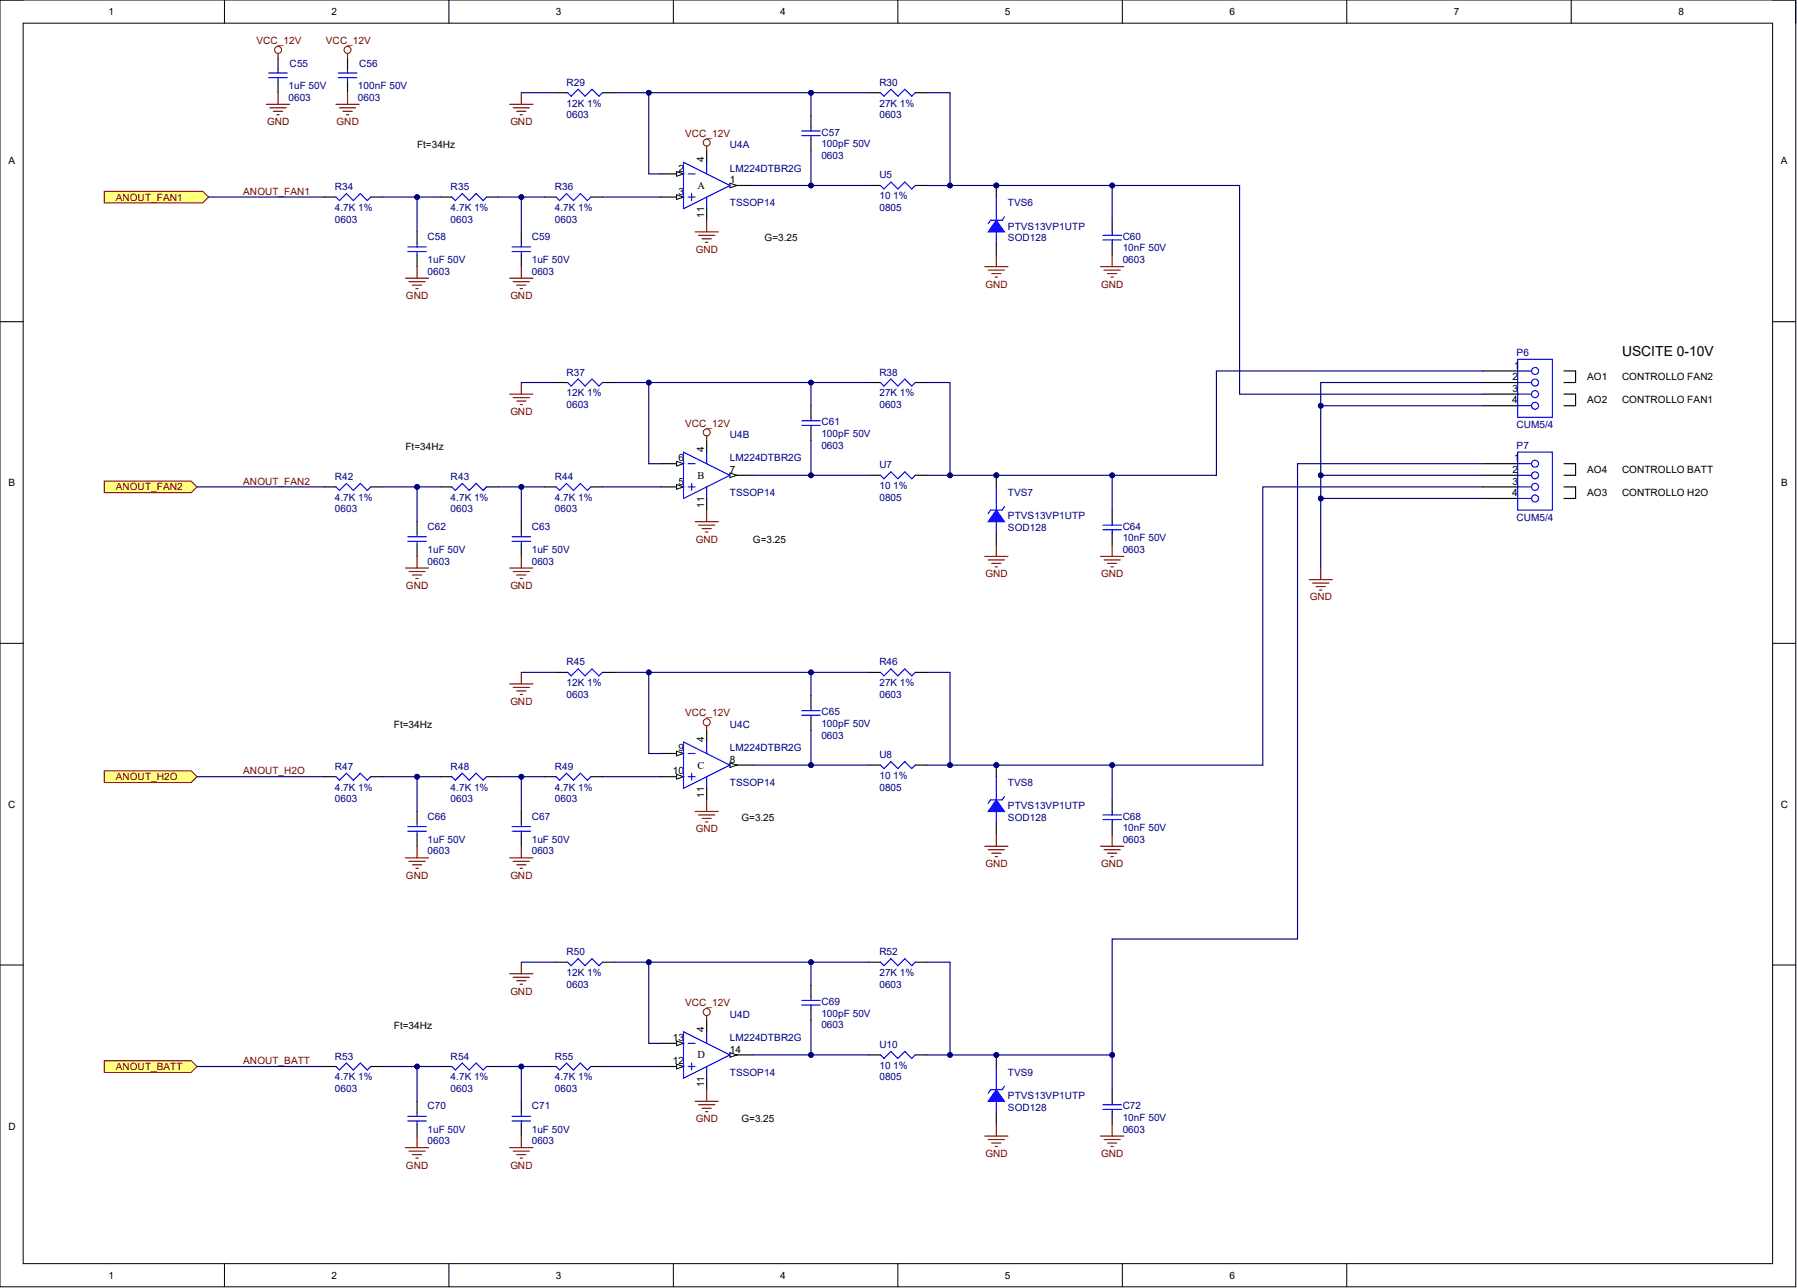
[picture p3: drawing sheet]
<svg xmlns="http://www.w3.org/2000/svg" width="393mm" height="282mm" viewBox="0 0 393 282" stroke-linecap="round" stroke-linejoin="round" font-family="sans-serif">
<g fill="none" stroke="#000" stroke-width=".22">
<path d="M0 0h393.1v281.6h-393.1zM0 0h5.1M5.1 5.1h382.9v271.4h-382.9zM49.1 0v5.1M98.3 0v5.1M147.4 0v5.1M196.5 0v5.1M245.7 0v5.1M294.8 0v5.1M343.9 0v5.1M388 0h5.1v5.1M0 70.4h5.1"/>
<path d="M388 70.4h5.1M0 140.8h5.1M388 140.8h5.1M0 211.2h5.1M388 211.2h5.1M49.1 276.5v5.1M98.3 276.5v5.1M147.4 276.5v5.1M196.5 276.5v5.1M245.7 276.5v5.1M294.8 276.5v5.1"/>
</g>
<path d="M144.5 38h5.1" fill="none" stroke="#000" stroke-width=".25"/>
<path d="M148.1 37.5l1.5 .6-1.5 .5z" fill="#f8fcff"/>
<path d="M148.1 37.5l1.5 .6-1.5 .5z" fill="none" stroke="#000" stroke-width=".22"/>
<path d="M144.5 43.1h5.1" fill="none" stroke="#000" stroke-width=".25"/>
<path d="M148.1 42.6l1.5 .5-1.5 .5z" fill="#f8fcff"/>
<path d="M148.1 42.6l1.5 .5-1.5 .5z" fill="none" stroke="#000" stroke-width=".22"/>
<path d="M159.8 40.6h5" fill="none" stroke="#000" stroke-width=".25"/>
<path d="M159.8 40.1l1.5 .5-1.5 .5z" fill="#f8fcff"/>
<path d="M159.8 40.1l1.5 .5-1.5 .5z" fill="none" stroke="#000" stroke-width=".22"/>
<g fill="none" stroke="#00f" stroke-width=".25">
<path d="M126.5 19.5l1.6 1.6 1.5-1.6 1.5 1.6 .8-.8M126.5 19.5l-1.5 1.6M195 19.5l1.5 1.6M195 19.5l-1.5 1.6-.8-.8M124.3 20.3l.7 .8M150.6 38h1.5M154.7 35.5v2.5M175.5 28.7h4M175.5 29.7h4M177.5 27.9v.8M177.5 29.7v.7M195 39.8l1.5 1.6"/>
<path d="M195 39.8l-1.5 1.6-.8-.8M200.3 20.3l-.7 .8-1.5-1.6-1.6 1.6M149.6 45.7v-10.2l10.2 5.1-10.2 5.1M150.6 43.1h1.5M151.4 42.4v1.5M154.7 43.1v2.6M200.3 40.6l-.7 .8-1.5-1.6-1.6 1.6"/>
</g>
<path d="M121.7 20.3h2.6M131.9 20.3h2.5M154.7 33v2.5M177.5 25.4v2.5M177.5 30.4v2.6M190.2 20.3h2.5M200.3 20.3h2.6M154.7 45.7v2.5M190.2 40.6h2.5M200.3 40.6h2.6" fill="none" stroke="#000" stroke-width=".25"/>
<circle cx="154.7" cy="31.2" r=".77" fill="none" stroke="#800000" stroke-width=".22"/>
<path d="M111.6 22.8h5M112.3 23.6h3.6M113.1 24.4h2M113.9 25.1h.5M114.1 20.3v2.5M154.7 32v1M152.1 50.7h5.1M152.9 51.5h3.6M153.7 52.3h2M154.4 53h.5M154.7 48.2v2.5" fill="none" stroke="#800000" stroke-width=".25"/>
<circle cx="218.1" cy="40.6" r=".51" fill="#000080"/>
<circle cx="218.1" cy="40.6" r=".51" fill="none" stroke="#000080" stroke-width=".22"/>
<path d="M216.8 48.2h2.6M218.1 43.1v5.1M218.1 50.7v2.6" fill="none" stroke="#00f" stroke-width=".25"/>
<path d="M218.1 48.2l1.8 2.5h-3.6z" fill="#00f"/>
<path d="M216.8 48.2l-.5 .8M218.1 48.2l1.8 2.5h-3.6zM219.9 47.4l-.5 .8" fill="none" stroke="#00f" stroke-width=".25"/>
<path d="M218.1 40.6v2.5M218.1 53.3v2.5" fill="none" stroke="#000" stroke-width=".25"/>
<circle cx="218.1" cy="40.6" r=".51" fill="#000080"/>
<circle cx="218.1" cy="40.6" r=".51" fill="none" stroke="#000080" stroke-width=".22"/>
<g fill="none" stroke="#800000" stroke-width=".25">
<path d="M91.3 58.4v2.5M114.1 58.4v2.5M215.6 58.4h5M216.3 59.1h3.6M217.1 59.9h2M218.1 55.8v2.6M88.8 60.9h5M89.5 61.6h3.6M90.3 62.4h2M91 63.2h.5M111.6 60.9h5M112.3 61.6h3.6"/>
<path d="M113.1 62.4h2M113.9 63.2h.5M217.8 60.6h.5"/>
</g>
<path d="M71 43.1h2.5M81.1 43.1h2.6M91.3 50.7v2.6M91.3 55.8v2.6M96.4 43.1h2.5M106.5 43.1h2.5M114.1 50.7v2.6M114.1 55.8v2.6M119.2 43.1h2.5M129.3 43.1h2.6M144.5 106.5h5.1" fill="none" stroke="#000" stroke-width=".25"/>
<g fill="none" stroke="#00f" stroke-width=".25">
<path d="M73.5 43.1l.8 .8 1.5-1.5 1.6 1.5M81.1 43.1l-.7 .8-1.5-1.5-1.6 1.5M89.3 54h4M89.3 55h4M91.3 53.3v.7M91.3 55v.8M98.9 43.1l.8 .8 1.5-1.5 1.5 1.5 1.5-1.5 1.6 1.5M106.5 43.1l-.8 .8M112.1 54h4M112.1 55h4M114.1 53.3v.7M114.1 55v.8"/>
<path d="M121.7 43.1l.8 .8 1.5-1.5 1.5 1.5 1.6-1.5 1.5 1.5M129.3 43.1l-.7 .8"/>
</g>
<path d="M148.1 106l1.5 .5-1.5 .6z" fill="#f8fcff"/>
<path d="M148.1 106l1.5 .5-1.5 .6z" fill="none" stroke="#000" stroke-width=".22"/>
<path d="M144.5 101.5h5.1" fill="none" stroke="#000" stroke-width=".25"/>
<path d="M148.1 101l1.5 .5-1.5 .5z" fill="#f8fcff"/>
<path d="M148.1 101l1.5 .5-1.5 .5z" fill="none" stroke="#000" stroke-width=".22"/>
<path d="M159.8 104h5" fill="none" stroke="#000" stroke-width=".25"/>
<path d="M159.8 103.5l1.5 .5-1.5 .5z" fill="#f8fcff"/>
<path d="M159.8 103.5l1.5 .5-1.5 .5z" fill="none" stroke="#000" stroke-width=".22"/>
<g fill="none" stroke="#00f" stroke-width=".25">
<path d="M124.3 83.7l.7 .8M126.5 83l1.6 1.5 1.5-1.5 1.5 1.5 .8-.8M126.5 83l-1.5 1.5M154.7 98.9v2.6M175.5 92.1h4M175.5 93.1h4M177.5 91.3v.8M177.5 93.1v.8M195 83l1.5 1.5M195 83l-1.5 1.5-.8-.8M200.3 83.7l-.7 .8-1.5-1.5-1.6 1.5M149.6 109.1v-10.2l10.2 5.1-10.2 5.1"/>
<path d="M150.6 101.5h1.5M150.6 106.5h1.5M151.4 105.8v1.5M154.7 106.5v2.6M195 103.3l1.5 1.5M195 103.3l-1.5 1.5-.8-.8M200.3 104l-.7 .8-1.5-1.5-1.6 1.5"/>
</g>
<path d="M121.7 83.7h2.6M131.9 83.7h2.5M154.7 96.4v2.5M177.5 88.8v2.5M177.5 93.9v2.5M190.2 83.7h2.5M200.3 83.7h2.6M154.7 109.1v2.5M190.2 104h2.5M200.3 104h2.6" fill="none" stroke="#000" stroke-width=".25"/>
<circle cx="154.7" cy="94.6" r=".77" fill="none" stroke="#800000" stroke-width=".22"/>
<path d="M111.6 86.3h5M112.3 87h3.6M113.1 87.8h2M113.9 88.5h.5M114.1 83.7v2.6M154.7 95.4v1M152.1 114.2h5.1M152.9 114.9h3.6M153.7 115.7h2M154.4 116.4h.5M154.7 111.6v2.6" fill="none" stroke="#800000" stroke-width=".25"/>
<circle cx="218.1" cy="104" r=".52" fill="#000080"/>
<circle cx="218.1" cy="104" r=".52" fill="none" stroke="#000080" stroke-width=".22"/>
<path d="M216.8 111.6h2.6M218.1 106.5v5.1M218.1 114.2v2.5" fill="none" stroke="#00f" stroke-width=".25"/>
<path d="M218.1 111.6l1.8 2.6h-3.6z" fill="#00f"/>
<path d="M216.8 111.6l-.5 .8M218.1 111.6l1.8 2.6h-3.6zM219.9 110.9l-.5 .7" fill="none" stroke="#00f" stroke-width=".25"/>
<path d="M218.1 104v2.5M218.1 116.7v2.5" fill="none" stroke="#000" stroke-width=".25"/>
<circle cx="218.1" cy="104" r=".52" fill="#000080"/>
<circle cx="218.1" cy="104" r=".52" fill="none" stroke="#000080" stroke-width=".22"/>
<g fill="none" stroke="#800000" stroke-width=".25">
<path d="M218.1 119.2v2.6M88.8 124.3h5M89.5 125.1h3.6M90.3 125.8h2M91 126.6h.5M91.3 121.8v2.5M111.6 124.3h5M112.3 125.1h3.6M113.1 125.8h2M113.9 126.6h.5M114.1 121.8v2.5M215.6 121.8h5"/>
<path d="M216.3 122.5h3.6M217.1 123.3h2M217.8 124.1h.5"/>
</g>
<path d="M71 106.5h2.5M81.1 106.5h2.6M91.3 114.2v2.5M91.3 119.2v2.6M96.4 106.5h2.5M106.5 106.5h2.5M114.1 114.2v2.5M114.1 119.2v2.6M119.2 106.5h2.5M129.3 106.5h2.6M144.5 170h5.1" fill="none" stroke="#000" stroke-width=".25"/>
<g fill="none" stroke="#00f" stroke-width=".25">
<path d="M73.5 106.5l.8 .8 1.5-1.5 1.6 1.5M81.1 106.5l-.7 .8-1.5-1.5-1.6 1.5M89.3 117.5h4M89.3 118.5h4M91.3 116.7v.8M91.3 118.5v.7M98.9 106.5l.8 .8 1.5-1.5 1.5 1.5 1.5-1.5 1.6 1.5M106.5 106.5l-.8 .8M112.1 117.5h4M112.1 118.5h4M114.1 116.7v.8M114.1 118.5v.7"/>
<path d="M121.7 106.5l.8 .8 1.5-1.5 1.5 1.5 1.6-1.5 1.5 1.5M129.3 106.5l-.7 .8"/>
</g>
<path d="M148.1 169.5l1.5 .5-1.5 .5z" fill="#f8fcff"/>
<path d="M148.1 169.5l1.5 .5-1.5 .5z" fill="none" stroke="#000" stroke-width=".22"/>
<path d="M144.5 164.9h5.1" fill="none" stroke="#000" stroke-width=".25"/>
<path d="M148.1 164.4l1.5 .5-1.5 .5z" fill="#f8fcff"/>
<path d="M148.1 164.4l1.5 .5-1.5 .5z" fill="none" stroke="#000" stroke-width=".22"/>
<path d="M159.8 167.4h5" fill="none" stroke="#000" stroke-width=".25"/>
<path d="M159.8 166.9l1.5 .5-1.5 .6z" fill="#f8fcff"/>
<path d="M159.8 166.9l1.5 .5-1.5 .6z" fill="none" stroke="#000" stroke-width=".22"/>
<g fill="none" stroke="#00f" stroke-width=".25">
<path d="M124.3 147.1l.7 .8M126.5 146.4l1.6 1.5 1.5-1.5 1.5 1.5 .8-.8M126.5 146.4l-1.5 1.5M175.5 155.5h4M175.5 156.5h4M177.5 154.7v.8M177.5 156.5v.8M195 146.4l1.5 1.5M195 146.4l-1.5 1.5-.8-.8M200.3 147.1l-.7 .8-1.5-1.5-1.6 1.5M149.6 172.5v-10.1l10.2 5-10.2 5.1M150.6 164.9h1.5"/>
<path d="M150.6 170h1.5M151.4 169.2v1.5M154.7 162.4v2.5M154.7 170v2.5M195 166.7l1.5 1.5M195 166.7l-1.5 1.5-.8-.8M200.3 167.4l-.7 .8-1.5-1.5-1.6 1.5"/>
</g>
<path d="M121.7 147.1h2.6M131.9 147.1h2.5M154.7 159.8v2.6M177.5 152.2v2.5M177.5 157.3v2.5M190.2 147.1h2.5M200.3 147.1h2.6M154.7 172.5v2.5M190.2 167.4h2.5M200.3 167.4h2.6" fill="none" stroke="#000" stroke-width=".25"/>
<circle cx="154.7" cy="158.1" r=".77" fill="none" stroke="#800000" stroke-width=".22"/>
<path d="M111.6 149.7h5M112.3 150.4h3.6M113.1 151.2h2M113.9 152h.5M114.1 147.1v2.6M154.7 158.8v1M152.1 177.6h5.1M152.9 178.3h3.6M153.7 179.1h2M154.4 179.9h.5M154.7 175v2.6" fill="none" stroke="#800000" stroke-width=".25"/>
<circle cx="218.1" cy="167.4" r=".52" fill="#000080"/>
<circle cx="218.1" cy="167.4" r=".52" fill="none" stroke="#000080" stroke-width=".22"/>
<path d="M216.8 175h2.6M218.1 170v5M218.1 177.6v2.5" fill="none" stroke="#00f" stroke-width=".25"/>
<path d="M218.1 175l1.8 2.6h-3.6z" fill="#00f"/>
<path d="M216.8 175l-.5 .8M218.1 175l1.8 2.6h-3.6zM219.9 174.3l-.5 .8" fill="none" stroke="#00f" stroke-width=".25"/>
<path d="M218.1 167.4v2.6M218.1 180.1v2.6" fill="none" stroke="#000" stroke-width=".25"/>
<circle cx="218.1" cy="167.4" r=".52" fill="#000080"/>
<circle cx="218.1" cy="167.4" r=".52" fill="none" stroke="#000080" stroke-width=".22"/>
<g fill="none" stroke="#800000" stroke-width=".25">
<path d="M88.8 187.7h5M89.5 188.5h3.6M90.3 189.3h2M91 190h.5M91.3 185.2v2.5M111.6 187.7h5M112.3 188.5h3.6M113.1 189.3h2M113.9 190h.5M114.1 185.2v2.5M215.6 185.2h5M216.3 185.9h3.6"/>
<path d="M217.1 186.7h2M217.8 187.5h.5M218.1 182.7v2.5"/>
</g>
<path d="M71 170h2.5M81.1 170h2.6M91.3 177.6v2.5M96.4 170h2.5M106.5 170h2.5M114.1 177.6v2.5M119.2 170h2.5M129.3 170h2.6M91.3 182.7v2.5M114.1 182.7v2.5M144.5 233.4h5.1" fill="none" stroke="#000" stroke-width=".25"/>
<g fill="none" stroke="#00f" stroke-width=".25">
<path d="M73.5 170l.8 .7 1.5-1.5 1.6 1.5M81.1 170l-.7 .7-1.5-1.5-1.6 1.5M98.9 170l.8 .7 1.5-1.5 1.5 1.5 1.5-1.5 1.6 1.5M106.5 170l-.8 .7M121.7 170l.8 .7 1.5-1.5 1.5 1.5 1.6-1.5 1.5 1.5M129.3 170l-.7 .7M89.3 180.9h4M89.3 181.9h4M91.3 180.1v.8M91.3 181.9v.8M112.1 180.9h4M112.1 181.9h4"/>
<path d="M114.1 180.1v.8M114.1 181.9v.8"/>
</g>
<path d="M148.1 232.9l1.5 .5-1.5 .5z" fill="#f8fcff"/>
<path d="M148.1 232.9l1.5 .5-1.5 .5z" fill="none" stroke="#000" stroke-width=".22"/>
<path d="M144.5 228.3h5.1" fill="none" stroke="#000" stroke-width=".25"/>
<path d="M148.1 227.8l1.5 .5-1.5 .5z" fill="#f8fcff"/>
<path d="M148.1 227.8l1.5 .5-1.5 .5z" fill="none" stroke="#000" stroke-width=".22"/>
<path d="M159.8 230.9h5" fill="none" stroke="#000" stroke-width=".25"/>
<path d="M159.8 230.4l1.5 .5-1.5 .5z" fill="#f8fcff"/>
<path d="M159.8 230.4l1.5 .5-1.5 .5z" fill="none" stroke="#000" stroke-width=".22"/>
<g fill="none" stroke="#00f" stroke-width=".25">
<path d="M124.3 210.6l.7 .7M126.5 209.8l1.6 1.5 1.5-1.5 1.5 1.5 .8-.7M126.5 209.8l-1.5 1.5M175.5 218.9h4M175.5 219.9h4M177.5 218.2v.7M177.5 219.9v.8M195 209.8l1.5 1.5M195 209.8l-1.5 1.5-.8-.7M200.3 210.6l-.7 .7-1.5-1.5-1.6 1.5M149.6 235.9v-10.1l10.2 5.1-10.2 5M150.6 228.3h1.5"/>
<path d="M150.6 233.4h1.5M151.4 232.6v1.5M154.7 225.8v2.5M154.7 233.4v2.5M195 230.1l1.5 1.5M195 230.1l-1.5 1.5-.8-.7M200.3 230.9l-.7 .7-1.5-1.5-1.6 1.5"/>
</g>
<path d="M121.7 210.6h2.6M131.9 210.6h2.5M177.5 215.6v2.6M190.2 210.6h2.5M200.3 210.6h2.6M154.7 223.2v2.6M154.7 235.9v2.6M177.5 220.7v2.5M190.2 230.9h2.5M200.3 230.9h2.6" fill="none" stroke="#000" stroke-width=".25"/>
<circle cx="154.7" cy="221.5" r=".77" fill="none" stroke="#800000" stroke-width=".22"/>
<path d="M111.6 213.1h5M112.3 213.9h3.6M113.1 214.6h2M113.9 215.4h.5M114.1 210.6v2.5M154.7 222.2v1M154.7 238.5v2.5M152.1 241h5.1M152.9 241.8h3.6M153.7 242.5h2M154.4 243.3h.5" fill="none" stroke="#800000" stroke-width=".25"/>
<circle cx="218.1" cy="230.9" r=".52" fill="#000080"/>
<circle cx="218.1" cy="230.9" r=".52" fill="none" stroke="#000080" stroke-width=".22"/>
<path d="M216.8 238.5h2.6M218.1 233.4v5.1M218.1 241v2.5" fill="none" stroke="#00f" stroke-width=".25"/>
<path d="M218.1 238.5l1.8 2.5h-3.6z" fill="#00f"/>
<path d="M216.8 238.5l-.5 .7M218.1 238.5l1.8 2.5h-3.6zM219.9 237.7l-.5 .8" fill="none" stroke="#00f" stroke-width=".25"/>
<path d="M218.1 230.9v2.5M218.1 243.5v2.6" fill="none" stroke="#000" stroke-width=".25"/>
<circle cx="218.1" cy="230.9" r=".52" fill="#000080"/>
<circle cx="218.1" cy="230.9" r=".52" fill="none" stroke="#000080" stroke-width=".22"/>
<g fill="none" stroke="#800000" stroke-width=".25">
<path d="M60.9 11.7v1M76.1 11.7v1M58.3 22.8h5.1M59.1 23.6h3.5M59.8 24.4h2.1M60.6 25.1h.5M60.9 20.3v2.5M73.5 22.8h5.1M74.3 23.6h3.5M75.1 24.4h2M75.8 25.1h.5M76.1 20.3v2.5"/>
<path d="M88.8 251.1h5M89.5 251.9h3.6M90.3 252.7h2M91 253.4h.5M91.3 248.6v2.5M111.6 251.1h5M112.3 251.9h3.6M113.1 252.7h2M113.9 253.4h.5M114.1 248.6v2.5M215.6 248.6h5M216.3 249.4h3.6"/>
<path d="M217.1 250.1h2M217.8 250.9h.5M218.1 246.1v2.5"/>
</g>
<g fill="none" stroke="#000" stroke-width=".25">
<path d="M60.9 12.7v2.5M60.9 17.8v2.5M76.1 12.7v2.5M76.1 17.8v2.5M71 233.4h2.5M81.1 233.4h2.6M96.4 233.4h2.5M106.5 233.4h2.5M119.2 233.4h2.5M129.3 233.4h2.6M91.3 241v2.5M91.3 246.1v2.5"/>
<path d="M114.1 241v2.5M114.1 246.1v2.5"/>
</g>
<g fill="none" stroke="#00f" stroke-width=".25">
<path d="M58.8 16h4.1M58.8 17h4.1M60.9 15.2v.8M60.9 17v.8M74 16h4.1M74 17h4.1M76.1 15.2v.8M76.1 17v.8M73.5 233.4l.8 .8 1.5-1.6 1.6 1.6M81.1 233.4l-.7 .8-1.5-1.6-1.6 1.6M98.9 233.4l.8 .8 1.5-1.6 1.5 1.6 1.5-1.6 1.6 1.6M106.5 233.4l-.8 .8"/>
<path d="M121.7 233.4l.8 .8 1.5-1.6 1.5 1.6 1.6-1.6 1.5 1.6M129.3 233.4l-.7 .8M89.3 244.3h4M89.3 245.3h4M91.3 243.5v.8M91.3 245.3v.8M112.1 244.3h4M112.1 245.3h4M114.1 243.5v.8M114.1 245.3v.8"/>
</g>
<g fill="none" stroke="#800000" stroke-width=".22">
<circle cx="60.9" cy="10.9" r=".76"/>
<circle cx="76.1" cy="10.9" r=".76"/>
</g>
<path d="M22.8 105.3h19.1l1.2 1.2-1.2 1.3h-19.1z" fill-rule="evenodd" fill="#ffff80"/>
<path d="M22.8 105.3h19.1l1.2 1.2-1.2 1.3h-19.1z" fill="none" stroke="#800000" stroke-width=".22"/>
<path d="M22.8 168.7h19.1l1.2 1.3-1.2 1.3h-19.1z" fill-rule="evenodd" fill="#ffff80"/>
<path d="M22.8 168.7h19.1l1.2 1.3-1.2 1.3h-19.1z" fill="none" stroke="#800000" stroke-width=".22"/>
<path d="M22.8 232.1h19.1l1.2 1.3-1.2 1.3h-19.1z" fill-rule="evenodd" fill="#ffff80"/>
<path d="M22.8 232.1h19.1l1.2 1.3-1.2 1.3h-19.1z" fill="none" stroke="#800000" stroke-width=".22"/>
<path d="M22.8 41.9h21.6l1.3 1.2-1.3 1.3h-21.6z" fill-rule="evenodd" fill="#ffff80"/>
<path d="M22.8 41.9h21.6l1.3 1.2-1.3 1.3h-21.6z" fill="none" stroke="#800000" stroke-width=".22"/>
<g fill="none" stroke="#00f" stroke-width=".25">
<path d="M241.4 51.5h4.1M241.4 52.5h4.1M243.4 50.7v.8M243.4 52.5v.8M332.2 78.6h7.6v12.7h-7.6zM332.2 81.2h3M332.2 83.7h3M332.2 86.3h3M332.2 88.8h3M332.2 98.9h7.6v12.7h-7.6zM241.4 114.9h4.1M241.4 115.9h4.1"/>
<path d="M243.4 114.2v.7M243.4 115.9v.8M332.2 101.5h3M332.2 104h3M332.2 106.5h3M332.2 109.1h3M241.4 178.3h4.1M241.4 179.4h4.1M243.4 177.6v.7M243.4 179.4v.7M241.4 241.8h4.1M241.4 242.8h4.1"/>
<path d="M243.4 241v.8M243.4 242.8v.7"/>
<circle cx="336" cy="88.8" r=".76"/>
<circle cx="336" cy="81.2" r=".76"/>
<circle cx="336" cy="86.3" r=".76"/>
<circle cx="336" cy="83.7" r=".76"/>
<circle cx="336" cy="106.6" r=".76"/>
<circle cx="336" cy="104" r=".76"/>
<circle cx="336" cy="109.1" r=".76"/>
<circle cx="336" cy="101.5" r=".76"/>
</g>
<g fill="none" stroke="#000" stroke-width=".25">
<path d="M243.4 48.2v2.5M243.4 53.3v2.5M324.6 81.2h7.6M324.6 83.7h7.6M324.6 86.3h7.6M324.6 88.8h7.6M243.4 111.6v2.6M243.4 116.7v2.5M324.6 101.5h7.6M324.6 104h7.6M324.6 106.5h7.6M324.6 109.1h7.6"/>
<path d="M342.3 101.5h2.6v2.5h-2.6M342.3 106.5h2.6v2.6h-2.6M243.4 175v2.6M243.4 180.1v2.6M243.4 238.5v2.5M243.4 243.5v2.6"/>
</g>
<g fill="none" stroke="#800000" stroke-width=".25">
<path d="M240.9 58.4h5.1M241.7 59.1h3.5M242.4 59.9h2M243.4 55.8v2.6M243.2 60.6h.5M243.4 119.2v2.6M240.9 121.8h5.1M241.7 122.5h3.5M242.4 123.3h2M243.2 124.1h.5M286.6 126.8h5M287.3 127.6h3.6"/>
<path d="M288.1 128.4h2M288.8 129.1h.5M289.1 124.3v2.5M240.9 185.2h5.1M241.7 185.9h3.5M242.4 186.7h2M243.2 187.5h.5M243.4 182.7v2.5M240.9 248.6h5.1M241.7 249.4h3.5M242.4 250.1h2M243.2 250.9h.5"/>
<path d="M243.4 246.1v2.5"/>
</g>
<path d="M45.6 43.1h25.4M43.1 106.5h27.9M43.1 170h27.9M43.1 233.4h27.9M83.7 233.4h12.7" fill="none" stroke="#000080" stroke-width=".25"/>
<circle cx="91.3" cy="233.4" r=".51" fill="#000080"/>
<circle cx="91.3" cy="233.4" r=".51" fill="none" stroke="#000080" stroke-width=".22"/>
<path d="M83.7 170h12.7" fill="none" stroke="#000080" stroke-width=".25"/>
<circle cx="91.3" cy="170" r=".51" fill="#000080"/>
<circle cx="91.3" cy="170" r=".51" fill="none" stroke="#000080" stroke-width=".22"/>
<path d="M83.7 106.5h12.7" fill="none" stroke="#000080" stroke-width=".25"/>
<circle cx="91.3" cy="106.6" r=".51" fill="#000080"/>
<circle cx="91.3" cy="106.6" r=".51" fill="none" stroke="#000080" stroke-width=".22"/>
<path d="M83.7 43.1h12.7" fill="none" stroke="#000080" stroke-width=".25"/>
<circle cx="91.3" cy="43.1" r=".51" fill="#000080"/>
<circle cx="91.3" cy="43.1" r=".51" fill="none" stroke="#000080" stroke-width=".22"/>
<path d="M109 233.4h10.2" fill="none" stroke="#000080" stroke-width=".25"/>
<circle cx="114.1" cy="233.4" r=".52" fill="#000080"/>
<circle cx="114.1" cy="233.4" r=".52" fill="none" stroke="#000080" stroke-width=".22"/>
<path d="M109 170h10.2" fill="none" stroke="#000080" stroke-width=".25"/>
<circle cx="114.1" cy="170" r=".52" fill="#000080"/>
<circle cx="114.1" cy="170" r=".52" fill="none" stroke="#000080" stroke-width=".22"/>
<path d="M109 106.5h10.2" fill="none" stroke="#000080" stroke-width=".25"/>
<circle cx="114.1" cy="106.6" r=".51" fill="#000080"/>
<circle cx="114.1" cy="106.6" r=".51" fill="none" stroke="#000080" stroke-width=".22"/>
<path d="M109 43.1h10.2" fill="none" stroke="#000080" stroke-width=".25"/>
<circle cx="114.1" cy="43.1" r=".51" fill="#000080"/>
<circle cx="114.1" cy="43.1" r=".51" fill="none" stroke="#000080" stroke-width=".22"/>
<path d="M114.1 20.3h7.6M131.9 43.1h12.6M114.1 83.7h7.6M131.9 106.5h12.6M114.1 147.1h7.6M131.9 170h12.6M114.1 210.6h7.6M134.4 210.6h55.8M131.9 233.4h12.6" fill="none" stroke="#000080" stroke-width=".25"/>
<circle cx="142" cy="210.6" r=".51" fill="#000080"/>
<circle cx="142" cy="210.6" r=".51" fill="none" stroke="#000080" stroke-width=".22"/>
<circle cx="177.5" cy="210.6" r=".51" fill="#000080"/>
<circle cx="177.5" cy="210.6" r=".51" fill="none" stroke="#000080" stroke-width=".22"/>
<path d="M134.4 147.1h55.8" fill="none" stroke="#000080" stroke-width=".25"/>
<circle cx="142" cy="147.1" r=".51" fill="#000080"/>
<circle cx="142" cy="147.1" r=".51" fill="none" stroke="#000080" stroke-width=".22"/>
<circle cx="177.5" cy="147.1" r=".51" fill="#000080"/>
<circle cx="177.5" cy="147.1" r=".51" fill="none" stroke="#000080" stroke-width=".22"/>
<path d="M134.4 83.7h55.8" fill="none" stroke="#000080" stroke-width=".25"/>
<circle cx="142" cy="83.7" r=".51" fill="#000080"/>
<circle cx="142" cy="83.7" r=".51" fill="none" stroke="#000080" stroke-width=".22"/>
<circle cx="177.5" cy="83.7" r=".51" fill="#000080"/>
<circle cx="177.5" cy="83.7" r=".51" fill="none" stroke="#000080" stroke-width=".22"/>
<path d="M134.4 20.3h55.8" fill="none" stroke="#000080" stroke-width=".25"/>
<circle cx="142" cy="20.3" r=".51" fill="#000080"/>
<circle cx="142" cy="20.3" r=".51" fill="none" stroke="#000080" stroke-width=".22"/>
<circle cx="177.5" cy="20.3" r=".51" fill="#000080"/>
<circle cx="177.5" cy="20.3" r=".51" fill="none" stroke="#000080" stroke-width=".22"/>
<path d="M142 210.6v17.7h2.5" fill="none" stroke="#000080" stroke-width=".25"/>
<circle cx="142" cy="210.6" r=".51" fill="#000080"/>
<circle cx="142" cy="210.6" r=".51" fill="none" stroke="#000080" stroke-width=".22"/>
<path d="M142 147.1v17.8h2.5" fill="none" stroke="#000080" stroke-width=".25"/>
<circle cx="142" cy="147.1" r=".51" fill="#000080"/>
<circle cx="142" cy="147.1" r=".51" fill="none" stroke="#000080" stroke-width=".22"/>
<path d="M142 83.7v17.8h2.5" fill="none" stroke="#000080" stroke-width=".25"/>
<circle cx="142" cy="83.7" r=".51" fill="#000080"/>
<circle cx="142" cy="83.7" r=".51" fill="none" stroke="#000080" stroke-width=".22"/>
<path d="M142 20.3v17.8h2.5" fill="none" stroke="#000080" stroke-width=".25"/>
<circle cx="142" cy="20.3" r=".51" fill="#000080"/>
<circle cx="142" cy="20.3" r=".51" fill="none" stroke="#000080" stroke-width=".22"/>
<path d="M164.8 230.9h25.4" fill="none" stroke="#000080" stroke-width=".25"/>
<circle cx="177.5" cy="230.9" r=".51" fill="#000080"/>
<circle cx="177.5" cy="230.9" r=".51" fill="none" stroke="#000080" stroke-width=".22"/>
<path d="M164.8 167.4h25.4" fill="none" stroke="#000080" stroke-width=".25"/>
<circle cx="177.5" cy="167.4" r=".51" fill="#000080"/>
<circle cx="177.5" cy="167.4" r=".51" fill="none" stroke="#000080" stroke-width=".22"/>
<path d="M164.8 104h25.4" fill="none" stroke="#000080" stroke-width=".25"/>
<circle cx="177.5" cy="104" r=".51" fill="#000080"/>
<circle cx="177.5" cy="104" r=".51" fill="none" stroke="#000080" stroke-width=".22"/>
<path d="M164.8 40.6h25.4" fill="none" stroke="#000080" stroke-width=".25"/>
<circle cx="177.5" cy="40.6" r=".51" fill="#000080"/>
<circle cx="177.5" cy="40.6" r=".51" fill="none" stroke="#000080" stroke-width=".22"/>
<path d="M202.9 210.6h5.1v20.3h-5.1" fill="none" stroke="#000080" stroke-width=".25"/>
<circle cx="207.9" cy="230.9" r=".51" fill="#000080"/>
<circle cx="207.9" cy="230.9" r=".51" fill="none" stroke="#000080" stroke-width=".22"/>
<path d="M202.9 147.1h5.1v20.3h-5.1" fill="none" stroke="#000080" stroke-width=".25"/>
<circle cx="207.9" cy="167.4" r=".51" fill="#000080"/>
<circle cx="207.9" cy="167.4" r=".51" fill="none" stroke="#000080" stroke-width=".22"/>
<path d="M202.9 83.7h5.1v20.3h-5.1" fill="none" stroke="#000080" stroke-width=".25"/>
<circle cx="207.9" cy="104" r=".51" fill="#000080"/>
<circle cx="207.9" cy="104" r=".51" fill="none" stroke="#000080" stroke-width=".22"/>
<path d="M202.9 20.3h5.1v20.3h-5.1" fill="none" stroke="#000080" stroke-width=".25"/>
<circle cx="207.9" cy="40.6" r=".51" fill="#000080"/>
<circle cx="207.9" cy="40.6" r=".51" fill="none" stroke="#000080" stroke-width=".22"/>
<path d="M324.6 101.5h-40.6v104h-40.6v25.4h-35.5" fill="none" stroke="#000080" stroke-width=".25"/>
<circle cx="243.4" cy="230.9" r=".51" fill="#000080"/>
<circle cx="243.4" cy="230.9" r=".51" fill="none" stroke="#000080" stroke-width=".22"/>
<circle cx="218.1" cy="230.9" r=".52" fill="#000080"/>
<circle cx="218.1" cy="230.9" r=".52" fill="none" stroke="#000080" stroke-width=".22"/>
<circle cx="207.9" cy="230.9" r=".51" fill="#000080"/>
<circle cx="207.9" cy="230.9" r=".51" fill="none" stroke="#000080" stroke-width=".22"/>
<path d="M324.6 106.5h-48.2v60.9h-68.5" fill="none" stroke="#000080" stroke-width=".25"/>
<circle cx="207.9" cy="167.4" r=".51" fill="#000080"/>
<circle cx="207.9" cy="167.4" r=".51" fill="none" stroke="#000080" stroke-width=".22"/>
<circle cx="218.1" cy="167.4" r=".52" fill="#000080"/>
<circle cx="218.1" cy="167.4" r=".52" fill="none" stroke="#000080" stroke-width=".22"/>
<circle cx="243.4" cy="167.4" r=".51" fill="#000080"/>
<circle cx="243.4" cy="167.4" r=".51" fill="none" stroke="#000080" stroke-width=".22"/>
<path d="M324.6 81.2h-58.3v22.8h-58.4" fill="none" stroke="#000080" stroke-width=".25"/>
<circle cx="207.9" cy="104" r=".51" fill="#000080"/>
<circle cx="207.9" cy="104" r=".51" fill="none" stroke="#000080" stroke-width=".22"/>
<circle cx="218.1" cy="104" r=".52" fill="#000080"/>
<circle cx="218.1" cy="104" r=".52" fill="none" stroke="#000080" stroke-width=".22"/>
<circle cx="243.4" cy="104" r=".51" fill="#000080"/>
<circle cx="243.4" cy="104" r=".51" fill="none" stroke="#000080" stroke-width=".22"/>
<path d="M207.9 40.6h63.4v45.7h53.3" fill="none" stroke="#000080" stroke-width=".25"/>
<circle cx="207.9" cy="40.6" r=".51" fill="#000080"/>
<circle cx="207.9" cy="40.6" r=".51" fill="none" stroke="#000080" stroke-width=".22"/>
<circle cx="218.1" cy="40.6" r=".51" fill="#000080"/>
<circle cx="218.1" cy="40.6" r=".51" fill="none" stroke="#000080" stroke-width=".22"/>
<circle cx="243.4" cy="40.6" r=".51" fill="#000080"/>
<circle cx="243.4" cy="40.6" r=".51" fill="none" stroke="#000080" stroke-width=".22"/>
<path d="M289.1 109.1h35.5" fill="none" stroke="#000080" stroke-width=".25"/>
<circle cx="289.1" cy="109.1" r=".51" fill="#000080"/>
<circle cx="289.1" cy="109.1" r=".51" fill="none" stroke="#000080" stroke-width=".22"/>
<path d="M289.1 104h35.5" fill="none" stroke="#000080" stroke-width=".25"/>
<circle cx="289.1" cy="104" r=".51" fill="#000080"/>
<circle cx="289.1" cy="104" r=".51" fill="none" stroke="#000080" stroke-width=".22"/>
<path d="M289.1 88.8h35.5" fill="none" stroke="#000080" stroke-width=".25"/>
<circle cx="289.1" cy="88.8" r=".51" fill="#000080"/>
<circle cx="289.1" cy="88.8" r=".51" fill="none" stroke="#000080" stroke-width=".22"/>
<path d="M324.6 83.7h-35.5v40.6" fill="none" stroke="#000080" stroke-width=".25"/>
<circle cx="289.1" cy="88.8" r=".51" fill="#000080"/>
<circle cx="289.1" cy="88.8" r=".51" fill="none" stroke="#000080" stroke-width=".22"/>
<circle cx="289.1" cy="104" r=".51" fill="#000080"/>
<circle cx="289.1" cy="104" r=".51" fill="none" stroke="#000080" stroke-width=".22"/>
<circle cx="289.1" cy="109.1" r=".51" fill="#000080"/>
<circle cx="289.1" cy="109.1" r=".51" fill="none" stroke="#000080" stroke-width=".22"/>
<path d="M91.3 233.4v7.6" fill="none" stroke="#000080" stroke-width=".25"/>
<circle cx="91.3" cy="233.4" r=".51" fill="#000080"/>
<circle cx="91.3" cy="233.4" r=".51" fill="none" stroke="#000080" stroke-width=".22"/>
<path d="M91.3 170v7.6" fill="none" stroke="#000080" stroke-width=".25"/>
<circle cx="91.3" cy="170" r=".51" fill="#000080"/>
<circle cx="91.3" cy="170" r=".51" fill="none" stroke="#000080" stroke-width=".22"/>
<path d="M91.3 106.5v7.7" fill="none" stroke="#000080" stroke-width=".25"/>
<circle cx="91.3" cy="106.6" r=".51" fill="#000080"/>
<circle cx="91.3" cy="106.6" r=".51" fill="none" stroke="#000080" stroke-width=".22"/>
<path d="M91.3 43.1v7.6" fill="none" stroke="#000080" stroke-width=".25"/>
<circle cx="91.3" cy="43.1" r=".51" fill="#000080"/>
<circle cx="91.3" cy="43.1" r=".51" fill="none" stroke="#000080" stroke-width=".22"/>
<path d="M114.1 233.4v7.6" fill="none" stroke="#000080" stroke-width=".25"/>
<circle cx="114.1" cy="233.4" r=".52" fill="#000080"/>
<circle cx="114.1" cy="233.4" r=".52" fill="none" stroke="#000080" stroke-width=".22"/>
<path d="M114.1 170v7.6" fill="none" stroke="#000080" stroke-width=".25"/>
<circle cx="114.1" cy="170" r=".52" fill="#000080"/>
<circle cx="114.1" cy="170" r=".52" fill="none" stroke="#000080" stroke-width=".22"/>
<path d="M114.1 106.5v7.7" fill="none" stroke="#000080" stroke-width=".25"/>
<circle cx="114.1" cy="106.6" r=".51" fill="#000080"/>
<circle cx="114.1" cy="106.6" r=".51" fill="none" stroke="#000080" stroke-width=".22"/>
<path d="M114.1 43.1v7.6" fill="none" stroke="#000080" stroke-width=".25"/>
<circle cx="114.1" cy="43.1" r=".51" fill="#000080"/>
<circle cx="114.1" cy="43.1" r=".51" fill="none" stroke="#000080" stroke-width=".22"/>
<path d="M177.5 223.2v7.7" fill="none" stroke="#000080" stroke-width=".25"/>
<circle cx="177.5" cy="230.9" r=".51" fill="#000080"/>
<circle cx="177.5" cy="230.9" r=".51" fill="none" stroke="#000080" stroke-width=".22"/>
<path d="M177.5 210.6v5" fill="none" stroke="#000080" stroke-width=".25"/>
<circle cx="177.5" cy="210.6" r=".51" fill="#000080"/>
<circle cx="177.5" cy="210.6" r=".51" fill="none" stroke="#000080" stroke-width=".22"/>
<path d="M177.5 159.8v7.6" fill="none" stroke="#000080" stroke-width=".25"/>
<circle cx="177.5" cy="167.4" r=".51" fill="#000080"/>
<circle cx="177.5" cy="167.4" r=".51" fill="none" stroke="#000080" stroke-width=".22"/>
<path d="M177.5 147.1v5.1" fill="none" stroke="#000080" stroke-width=".25"/>
<circle cx="177.5" cy="147.1" r=".51" fill="#000080"/>
<circle cx="177.5" cy="147.1" r=".51" fill="none" stroke="#000080" stroke-width=".22"/>
<path d="M177.5 96.4v7.6" fill="none" stroke="#000080" stroke-width=".25"/>
<circle cx="177.5" cy="104" r=".51" fill="#000080"/>
<circle cx="177.5" cy="104" r=".51" fill="none" stroke="#000080" stroke-width=".22"/>
<path d="M177.5 83.7v5.1" fill="none" stroke="#000080" stroke-width=".25"/>
<circle cx="177.5" cy="83.7" r=".51" fill="#000080"/>
<circle cx="177.5" cy="83.7" r=".51" fill="none" stroke="#000080" stroke-width=".22"/>
<path d="M177.5 33v7.6" fill="none" stroke="#000080" stroke-width=".25"/>
<circle cx="177.5" cy="40.6" r=".51" fill="#000080"/>
<circle cx="177.5" cy="40.6" r=".51" fill="none" stroke="#000080" stroke-width=".22"/>
<path d="M177.5 20.3v5.1" fill="none" stroke="#000080" stroke-width=".25"/>
<circle cx="177.5" cy="20.3" r=".51" fill="#000080"/>
<circle cx="177.5" cy="20.3" r=".51" fill="none" stroke="#000080" stroke-width=".22"/>
<path d="M243.4 230.9v7.6" fill="none" stroke="#000080" stroke-width=".25"/>
<circle cx="243.4" cy="230.9" r=".51" fill="#000080"/>
<circle cx="243.4" cy="230.9" r=".51" fill="none" stroke="#000080" stroke-width=".22"/>
<path d="M243.4 167.4v7.6" fill="none" stroke="#000080" stroke-width=".25"/>
<circle cx="243.4" cy="167.4" r=".51" fill="#000080"/>
<circle cx="243.4" cy="167.4" r=".51" fill="none" stroke="#000080" stroke-width=".22"/>
<path d="M243.4 104v7.6" fill="none" stroke="#000080" stroke-width=".25"/>
<circle cx="243.4" cy="104" r=".51" fill="#000080"/>
<circle cx="243.4" cy="104" r=".51" fill="none" stroke="#000080" stroke-width=".22"/>
<path d="M243.4 40.6v7.6" fill="none" stroke="#000080" stroke-width=".25"/>
<circle cx="243.4" cy="40.6" r=".51" fill="#000080"/>
<circle cx="243.4" cy="40.6" r=".51" fill="none" stroke="#000080" stroke-width=".22"/>
<path d="M342.3 86.3h2.6v2.5h-2.6M342.3 81.2h2.6v2.5h-2.6" fill="none" stroke="#000" stroke-width=".25"/>
<text font-size="3" x="355" y="78">USCITE 0-10V</text>
<g font-size="2.3">
<text x="152.7" y="41.4">A</text>
<text x="152.7" y="104.8">B</text>
<text x="152.7" y="168.2">C</text>
<text x="152.7" y="231.6">D</text>
</g>
<g font-size="2.2">
<text x="23.7" y="3.3">1</text>
<text x="72.6" y="3.3">2</text>
<text x="121.7" y="3.3">3</text>
<text x="170.8" y="3.3">4</text>
<text x="220" y="3.3">5</text>
<text x="269.1" y="3.3">6</text>
<text x="318.2" y="3.3">7</text>
<text x="367.4" y="3.3">8</text>
<text x="1.8" y="36">A</text>
<text x="91.3" y="32.5">Ft=34Hz</text>
<text x="154.2" y="35.5" transform="rotate(-90 154.2 35.5)">4</text>
<text x="389.8" y="36">A</text>
<text x="148.5" y="37.5">2</text>
<text x="159.8" y="40.1">1</text>
<text x="148.5" y="42.6">3</text>
<text x="154.2" y="47.7" transform="rotate(-90 154.2 47.7)">11</text>
<text x="167.4" y="52.8">G=3.25</text>
<text x="331" y="83.2">2</text>
<text x="331.4" y="80.7">1</text>
<text x="347.4" y="83.2">AO1</text>
<text x="355" y="83.2">CONTROLLO FAN2</text>
<text x="331" y="88.3">4</text>
<text x="331" y="85.8">3</text>
<text x="347.4" y="88.3">AO2</text>
<text x="355" y="88.3">CONTROLLO FAN1</text>
<text x="88.8" y="98.4">Ft=34Hz</text>
<text x="148.5" y="101">6</text>
<text x="154.2" y="99" transform="rotate(-90 154.2 99)">4</text>
<text x="331.4" y="101">1</text>
<text x="1.9" y="106.4">B</text>
<text x="148.5" y="106.1">5</text>
<text x="159.8" y="103.5">7</text>
<text x="331" y="103.5">2</text>
<text x="331" y="106.1">3</text>
<text x="347.4" y="103.5">AO4</text>
<text x="355" y="103.5">CONTROLLO BATT</text>
<text x="389.9" y="106.4">B</text>
<text x="154.2" y="111.2" transform="rotate(-90 154.2 111.2)">11</text>
<text x="331" y="108.6">4</text>
<text x="347.4" y="108.6">AO3</text>
<text x="355" y="108.6">CONTROLLO H2O</text>
<text x="164.8" y="118.8">G=3.25</text>
<text x="86.2" y="159.3">Ft=34Hz</text>
<text x="148.5" y="164.4">9</text>
<text x="154.2" y="162.4" transform="rotate(-90 154.2 162.4)">4</text>
<text x="159.8" y="166.9">8</text>
<text x="147.3" y="169.5">10</text>
<text x="1.8" y="176.8">C</text>
<text x="154.2" y="174.6" transform="rotate(-90 154.2 174.6)">11</text>
<text x="162.3" y="179.6">G=3.25</text>
<text x="389.8" y="176.8">C</text>
<text x="86.2" y="225.3">Ft=34Hz</text>
<text x="147.3" y="227.8">13</text>
<text x="154.2" y="225.8" transform="rotate(-90 154.2 225.8)">4</text>
<text x="147.3" y="232.9">12</text>
<text x="159.8" y="230.4">14</text>
<text x="154.2" y="238" transform="rotate(-90 154.2 238)">11</text>
<text x="162.3" y="245.6">G=3.25</text>
<text x="1.8" y="247.2">D</text>
<text x="23.7" y="279.8">1</text>
<text x="72.6" y="279.8">2</text>
<text x="121.7" y="279.8">3</text>
<text x="170.8" y="279.8">4</text>
<text x="220" y="279.8">5</text>
<text x="269.1" y="279.8">6</text>
</g>
<g font-size="2.2" fill="#800000">
<text x="56.1" y="9.6">VCC_12V</text>
<text x="71.3" y="9.6">VCC_12V</text>
<text x="58.5" y="27.4">GND</text>
<text x="73.7" y="27.4">GND</text>
<text x="111.7" y="27.4">GND</text>
<text x="150" y="30">VCC_12V</text>
<text x="25.4" y="43.9">ANOUT_FAN1</text>
<text x="53.2" y="42.6">ANOUT_FAN1</text>
<text x="152.3" y="55.3">GND</text>
<text x="88.9" y="65.4">GND</text>
<text x="111.7" y="65.4">GND</text>
<text x="215.7" y="62.9">GND</text>
<text x="241" y="62.9">GND</text>
<text x="111.7" y="90.8">GND</text>
<text x="150" y="93.4">VCC_12V</text>
<text x="25.4" y="107.3">ANOUT_FAN2</text>
<text x="53.2" y="106.1">ANOUT_FAN2</text>
<text x="152.3" y="118.8">GND</text>
<text x="88.9" y="128.9">GND</text>
<text x="111.7" y="128.9">GND</text>
<text x="215.7" y="126.3">GND</text>
<text x="241" y="126.3">GND</text>
<text x="286.7" y="131.4">GND</text>
<text x="111.7" y="154.2">GND</text>
<text x="150" y="156.8">VCC_12V</text>
<text x="25.4" y="170.7">ANOUT_H2O</text>
<text x="53.2" y="169.5">ANOUT_H2O</text>
<text x="152.3" y="182.1">GND</text>
<text x="215.7" y="189.8">GND</text>
<text x="241" y="189.8">GND</text>
<text x="88.9" y="192.3">GND</text>
<text x="111.7" y="192.3">GND</text>
<text x="111.7" y="217.7">GND</text>
<text x="150" y="220.2">VCC_12V</text>
<text x="53.2" y="232.9">ANOUT_BATT</text>
<text x="25.4" y="234.2">ANOUT_BATT</text>
<text x="152.3" y="245.6">GND</text>
<text x="88.9" y="255.7">GND</text>
<text x="111.7" y="255.7">GND</text>
<text x="215.7" y="253.2">GND</text>
<text x="241" y="253.2">GND</text>
</g>
<g font-size="2.2" fill="#000080">
<text x="63.4" y="14.7">C55</text>
<text x="78.6" y="14.7">C56</text>
<text x="63.2" y="22.1">0603</text>
<text x="63.2" y="19.5">1uF 50V</text>
<text x="78.3" y="22.1">0603</text>
<text x="78.3" y="19.5">100nF 50V</text>
<text x="124" y="18.8">R29</text>
<text x="124" y="23.4">12K 1%</text>
<text x="192.5" y="18.8">R30</text>
<text x="192.5" y="23.4">27K 1%</text>
<text x="124" y="25.9">0603</text>
<text x="179.8" y="29.7">C57</text>
<text x="192.5" y="25.9">0603</text>
<text x="159.8" y="32.5">U4A</text>
<text x="179.8" y="34.8">0603</text>
<text x="179.8" y="32.2">100pF 50V</text>
<text x="73.3" y="41.6">R34</text>
<text x="98.6" y="41.6">R35</text>
<text x="121.5" y="41.6">R36</text>
<text x="159.8" y="37.5">LM224DTBR2G</text>
<text x="192.5" y="39.1">U5</text>
<text x="73.3" y="46.2">4.7K 1%</text>
<text x="98.6" y="46.2">4.7K 1%</text>
<text x="121.5" y="46.2">4.7K 1%</text>
<text x="159.8" y="45.2">TSSOP14</text>
<text x="192.5" y="46.2">0805</text>
<text x="192.5" y="43.6">10 1%</text>
<text x="220.6" y="45.2">TVS6</text>
<text x="73.3" y="48.7">0603</text>
<text x="93.6" y="52.5">C58</text>
<text x="98.6" y="48.7">0603</text>
<text x="116.4" y="52.5">C59</text>
<text x="121.5" y="48.7">0603</text>
<text x="220.6" y="52.8">SOD128</text>
<text x="220.6" y="50.2">PTVS13VP1UTP</text>
<text x="245.7" y="52.5">C60</text>
<text x="93.6" y="57.6">1uF 50V</text>
<text x="116.4" y="57.6">1uF 50V</text>
<text x="245.7" y="57.6">0603</text>
<text x="245.7" y="55">10nF 50V</text>
<text x="93.6" y="60.1">0603</text>
<text x="116.4" y="60.1">0603</text>
<text x="332" y="77.9">P6</text>
<text x="124" y="82.2">R37</text>
<text x="192.5" y="82.2">R38</text>
<text x="124" y="89.3">0603</text>
<text x="124" y="86.8">12K 1%</text>
<text x="192.5" y="89.3">0603</text>
<text x="192.5" y="86.8">27K 1%</text>
<text x="159.8" y="95.9">U4B</text>
<text x="179.8" y="93.1">C61</text>
<text x="179.8" y="95.6">100pF 50V</text>
<text x="332" y="93.6">CUM5/4</text>
<text x="159.8" y="101">LM224DTBR2G</text>
<text x="179.8" y="98.2">0603</text>
<text x="332" y="98.2">P7</text>
<text x="73.3" y="105">R42</text>
<text x="98.6" y="105">R43</text>
<text x="121.5" y="105">R44</text>
<text x="192.5" y="102.5">U7</text>
<text x="192.5" y="107.1">10 1%</text>
<text x="73.3" y="112.1">0603</text>
<text x="73.3" y="109.6">4.7K 1%</text>
<text x="98.6" y="112.1">0603</text>
<text x="98.6" y="109.6">4.7K 1%</text>
<text x="121.5" y="112.1">0603</text>
<text x="121.5" y="109.6">4.7K 1%</text>
<text x="159.8" y="108.6">TSSOP14</text>
<text x="192.5" y="109.6">0805</text>
<text x="220.6" y="108.6">TVS7</text>
<text x="220.6" y="113.7">PTVS13VP1UTP</text>
<text x="332" y="113.9">CUM5/4</text>
<text x="93.6" y="115.9">C62</text>
<text x="116.4" y="115.9">C63</text>
<text x="220.6" y="116.2">SOD128</text>
<text x="245.7" y="115.9">C64</text>
<text x="245.7" y="118.5">10nF 50V</text>
<text x="93.6" y="123.5">0603</text>
<text x="93.6" y="121">1uF 50V</text>
<text x="116.4" y="123.5">0603</text>
<text x="116.4" y="121">1uF 50V</text>
<text x="245.7" y="121">0603</text>
<text x="124" y="145.6">R45</text>
<text x="192.5" y="145.6">R46</text>
<text x="124" y="152.7">0603</text>
<text x="124" y="150.2">12K 1%</text>
<text x="192.5" y="152.7">0603</text>
<text x="192.5" y="150.2">27K 1%</text>
<text x="159.8" y="159.3">U4C</text>
<text x="179.8" y="161.6">0603</text>
<text x="179.8" y="156.5">C65</text>
<text x="179.8" y="159.1">100pF 50V</text>
<text x="159.8" y="164.4">LM224DTBR2G</text>
<text x="192.5" y="165.9">U8</text>
<text x="73.3" y="168.5">R47</text>
<text x="73.3" y="173">4.7K 1%</text>
<text x="98.6" y="168.5">R48</text>
<text x="98.6" y="173">4.7K 1%</text>
<text x="121.5" y="168.5">R49</text>
<text x="121.5" y="173">4.7K 1%</text>
<text x="159.8" y="172">TSSOP14</text>
<text x="192.5" y="173">0805</text>
<text x="192.5" y="170.5">10 1%</text>
<text x="220.6" y="172">TVS8</text>
<text x="73.3" y="175.5">0603</text>
<text x="93.6" y="179.4">C66</text>
<text x="98.6" y="175.5">0603</text>
<text x="116.4" y="179.4">C67</text>
<text x="121.5" y="175.5">0603</text>
<text x="220.6" y="179.6">SOD128</text>
<text x="220.6" y="177.1">PTVS13VP1UTP</text>
<text x="245.7" y="179.4">C68</text>
<text x="93.6" y="184.4">1uF 50V</text>
<text x="116.4" y="184.4">1uF 50V</text>
<text x="245.7" y="184.4">0603</text>
<text x="245.7" y="181.9">10nF 50V</text>
<text x="93.6" y="187">0603</text>
<text x="116.4" y="187">0603</text>
<text x="124" y="209.1">R50</text>
<text x="192.5" y="209.1">R52</text>
<text x="124" y="213.6">12K 1%</text>
<text x="192.5" y="213.6">27K 1%</text>
<text x="124" y="216.2">0603</text>
<text x="179.8" y="220">C69</text>
<text x="192.5" y="216.2">0603</text>
<text x="159.8" y="222.7">U4D</text>
<text x="159.8" y="227.8">LM224DTBR2G</text>
<text x="179.8" y="225">0603</text>
<text x="179.8" y="222.5">100pF 50V</text>
<text x="73.3" y="231.9">R53</text>
<text x="98.6" y="231.9">R54</text>
<text x="121.5" y="231.9">R55</text>
<text x="192.5" y="229.3">U10</text>
<text x="192.5" y="233.9">10 1%</text>
<text x="73.3" y="239">0603</text>
<text x="73.3" y="236.4">4.7K 1%</text>
<text x="98.6" y="239">0603</text>
<text x="98.6" y="236.4">4.7K 1%</text>
<text x="121.5" y="239">0603</text>
<text x="121.5" y="236.4">4.7K 1%</text>
<text x="159.8" y="235.4">TSSOP14</text>
<text x="192.5" y="236.4">0805</text>
<text x="220.6" y="235.4">TVS9</text>
<text x="93.6" y="242.8">C70</text>
<text x="116.4" y="242.8">C71</text>
<text x="220.6" y="243">SOD128</text>
<text x="220.6" y="240.5">PTVS13VP1UTP</text>
<text x="245.7" y="242.8">C72</text>
<text x="245.7" y="245.3">10nF 50V</text>
<text x="93.6" y="250.4">0603</text>
<text x="93.6" y="247.9">1uF 50V</text>
<text x="116.4" y="250.4">0603</text>
<text x="116.4" y="247.9">1uF 50V</text>
<text x="245.7" y="247.9">0603</text>
</g>
</svg>
